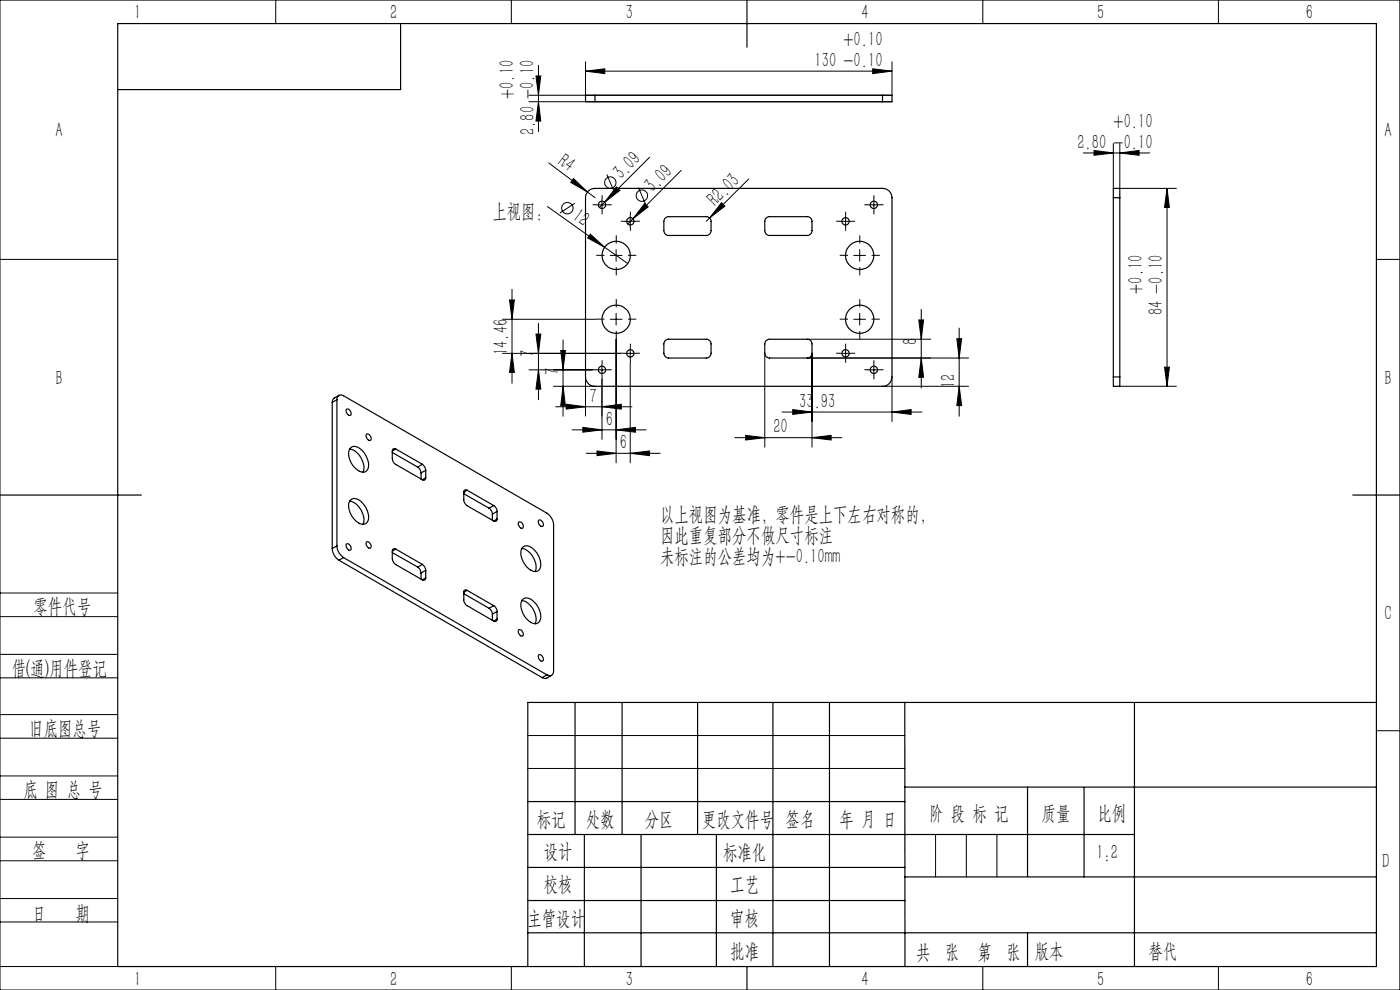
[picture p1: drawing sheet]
<svg xmlns="http://www.w3.org/2000/svg" width="297mm" height="210mm" viewBox="0 0 297 210" stroke-linecap="round" stroke-linejoin="round" font-family="sans-serif">
<g fill="none" stroke="#000" stroke-width=".25">
<path d="M25 5h267v200h-267zM85 5v14h-60M158.5 0v10M126.2 20.2h-2v1.4h2M126.2 20.2v1.4M126.2 21.6h61M126.2 20.2h61M187.2 20.2h2v1.4h-2M187.2 20.2v1.4M124.8 40.5l.6-.4 .8-.1h61a1.99 1.99 0 0 1 2 1.9v38.1a1.99 1.99 0 0 1-2 1.9h-61a1.99 1.99 0 0 1-2-1.9v-38.1a1.92 1.92 0 0 1 .6-1.4zM141 46.4l.6-.4h8.2a1.02 1.02 0 0 1 1 .9v2a1.02 1.02 0 0 1-1 1h-7.9a1.02 1.02 0 0 1-1.1-1v-2zM162.4 46.4l.7-.4h8.1a1.02 1.02 0 0 1 1.1 .9v2a1.02 1.02 0 0 1-1.1 1h-7.9a1.02 1.02 0 0 1-1.1-1v-2z"/>
<path d="M236.2 41.9v-1.9h1.4v1.9M236.2 41.9h1.4M236.2 41.9v38.1M237.6 41.9v38.1M141.1 72.2l.5-.2h8.2a1.02 1.02 0 0 1 1 .9v2a1.02 1.02 0 0 1-1 1h-7.9a1.02 1.02 0 0 1-1.1-1v-2zM162.4 72.4l.7-.4h8.1a1.02 1.02 0 0 1 1.1 .9v2a1.02 1.02 0 0 1-1.1 1h-7.9a1.02 1.02 0 0 1-1.1-1v-2zM236.2 80v1.9h1.4v-1.9M236.2 80h1.4M70.5 85.4v31M71.5 84.8a.88 .88 0 0 1 .4-.9 .88 .88 0 0 1 1 .1l43.1 24.9a3.2 3.2 0 0 1 1.4 2.4v31a.86 .86 0 0 1-.4 .9 .86 .86 0 0 1-1-.1M71.5 84.8v31M71.5 84.8l-1 .6"/>
<path d="M71.9 83.9l-1.2 .7-.2 .8M73.5 86.8a.8 .8 0 0 1 .8 .4 .8 .8 0 0 1 0 1 1.05 1.05 0 0 1-.8-1.4zM74.2 95.2a4.1 4.1 0 0 1 2.8 4.9M74.4 95a1.77 1.77 0 0 1 2.4 .6 3.9 3.9 0 0 1 1.1 4.2 1.63 1.63 0 0 1-2.4-.4 3.9 3.9 0 0 1-1.3-4.2zM77.7 92.1a.8 .8 0 0 1 .9 .4 .8 .8 0 0 1-.1 .9 1.01 1.01 0 0 1-.8-1.3zM83.2 95.7v1.6a1.52 1.52 0 0 0 .8 1.2l5.6 3.3M83.2 96l5.4 3.1M84 95.2a.46 .46 0 0 0-.6 0 .46 .46 0 0 0-.2 .5M84 95.2l5.6 3.3M84 95.2l-.8 .5M88.6 99.1a1.6 1.6 0 0 1 .7 1.2M89.6 98.5l.5 .6 .2 .7"/>
<path d="M89.6 98.5l-1 .6M90.3 99.8v1.5M90.3 99.8l-1 .5M0 105h30M70.5 116.4a3.2 3.2 0 0 0 1.4 2.4M71.5 115.8a3.2 3.2 0 0 0 1.4 2.5M71.5 115.8l-1 .6M71.9 118.8l43.1 24.9M72.9 118.3l43.1 24.8M72.9 118.3l-1 .5M73.5 115.4a.8 .8 0 0 1 .8 .4 .8 .8 0 0 1 0 .9 1.01 1.01 0 0 1-.8-1.3zM74.2 106.3a4 4 0 0 1 2.8 4.9"/>
<path d="M74.4 106.1a1.95 1.95 0 0 1 2.7 .9 3.7 3.7 0 0 1 .8 3.8 1.44 1.44 0 0 1-2.1-.1 4.1 4.1 0 0 1-1.6-4.4zM77.8 114.9a.85 .85 0 0 1 .8 .5 .85 .85 0 0 1-.1 .9 .95 .95 0 0 1-.7-1.4zM83.2 116.9v1.6a1.65 1.65 0 0 0 .8 1.3l5.6 3.2M83.2 117.2l5.4 3.1M84 116.5a.46 .46 0 0 0-.6-.1 .46 .46 0 0 0-.2 .5M84 116.5l5.6 3.2M84 116.5l-.8 .4M89.3 100.3v1.3M89.6 119.7a1.6 1.6 0 0 1 .7 1.3M89.6 119.7l-1 .6M90.3 101.3a.44 .44 0 0 1-.2 .5 .44 .44 0 0 1-.5 0M90.3 101.3l-.7 .5"/>
<path d="M98.4 104.4v2l.6 .8 5.7 3.3M98.4 104.7l5.4 3.1M99.1 104a.44 .44 0 0 0-.5 0 .44 .44 0 0 0-.2 .4M99.1 104l5.6 3.2M99.1 104l-.7 .4M103.8 107.8l.6 .7 .1 .6M104.5 109.1v1.2M104.7 107.2a1.6 1.6 0 0 1 .7 1.3M104.7 107.2l-.9 .6M105.4 110.1a.44 .44 0 0 1-.2 .4 .44 .44 0 0 1-.5 0M105.4 108.5v1.6M105.4 108.5l-.9 .6"/>
<path d="M105.4 110.1l-.7 .4M110 110.8a.79 .79 0 0 1 .9 .3 .79 .79 0 0 1-.1 1 .98 .98 0 0 1-.8-1.3zM110.7 116.3a4.1 4.1 0 0 1 2.8 4.9M110.9 116.1a1.58 1.58 0 0 1 2.2 .3 4.3 4.3 0 0 1 1.4 4.2 1.24 1.24 0 0 1-1.9 .4 4.1 4.1 0 0 1-1.9-4.7zM114.3 110.4a.8 .8 0 0 1 .8 .3 .8 .8 0 0 1-.1 1 .96 .96 0 0 1-.7-1.3zM287 105h10M88.6 120.3l.5 .6 .2 .7M89.3 121.6v1.2M90.3 122.6a.44 .44 0 0 1-.2 .4 .44 .44 0 0 1-.5 0M90.3 121v1.6M90.3 121l-1 .6M90.3 122.6l-.7 .4"/>
<path d="M98.4 125.6v1.6a1.6 1.6 0 0 0 .7 1.3l5.6 3.3M98.4 125.9l5.4 3.1M99.1 125.2a.42 .42 0 0 0-.5 0 .42 .42 0 0 0-.2 .4M99.1 125.2l5.6 3.3M99.1 125.2l-.7 .4M103.8 129a1.6 1.6 0 0 1 .7 1.3M104.5 130.3v1.3M104.7 128.5a1.6 1.6 0 0 1 .7 1.2M104.7 128.5l-.9 .5M105.4 131.3a.44 .44 0 0 1-.2 .5 .44 .44 0 0 1-.5 0M105.4 129.7v1.6M105.4 129.7l-.9 .6"/>
<path d="M105.4 131.3l-.7 .5M110 133.7a.8 .8 0 0 1 .8 .3 .8 .8 0 0 1 0 .9 .98 .98 0 0 1-.8-1.2zM110.7 127.4a4 4 0 0 1 3 3.5v.7l-.2 .7M110.9 127.1a2.01 2.01 0 0 1 2.7 .9 3.2 3.2 0 0 1 .6 4.1 1.96 1.96 0 0 1-2.5-.8 3.6 3.6 0 0 1-.8-4.2zM114.3 139a.8 .8 0 0 1 .8 .3 .8 .8 0 0 1-.1 1 .96 .96 0 0 1-.7-1.3zM116 143.1l-1 .6M117 143.3l-1.2 .6-.8-.2M122 149v28M132 149v28M148 149v28M164 149v56M176 149v56"/>
<path d="M191.9 149l.1 56M240.7 149v56M292 149h-180v56M112 177h128.7M112 170h80M124 177v28M136 177v28M152 177v28M191.9 167h100.1M218 167v18.9M230 167v19M112 197.9h180"/>
<path d="M112 184h80M112 191h80M192 186h100M218 197.9v7.1M158.5 205v5"/>
<circle cx="127.7" cy="43.5" r=".78"/>
<circle cx="130.7" cy="54.2" r="3"/>
<circle cx="133.7" cy="46.9" r=".78"/>
<circle cx="179.4" cy="46.9" r=".78"/>
<circle cx="182.4" cy="54.2" r="2.99"/>
<circle cx="185.4" cy="43.5" r=".78"/>
<circle cx="127.7" cy="78.5" r=".78"/>
<circle cx="130.7" cy="67.7" r="3"/>
<circle cx="133.7" cy="75" r=".78"/>
<circle cx="179.4" cy="75" r=".78"/>
<circle cx="182.4" cy="67.7" r="3"/>
<circle cx="185.4" cy="78.5" r=".78"/>
</g>
<g fill="none" stroke="#000" stroke-width=".21">
<path d="M0 0h297v210h-297zM58.5 0v5M108.5 0v5M113.7 16.1h1l-.5 4.1zM114.2 13.9v14M124.2 15.1l4.1-.5v1zM124.2 13.1v7.1M124.2 15.1h65M185.1 14.6l4.1 .5-4.1 .5zM189.2 13.1v7.1h-77M208.5 0v5M258.5 0v5"/>
<path d="M112.2 21.6h77M114.2 21.6l.5 4.1h-1zM116.4 34.6l8.2 6.1M121.7 37.9l2.9 2.8-3.5-2zM128.7 37l1.5 3.5M130.8 39.6l.7 .8-3.2 2.5zM135.4 39.8l1.5 3.4M137.8 33.4l-10.6 10.6M144.5 36.2l-11.3 11.3M158.8 38l-8.3 8.2M229.8 32.4h14.1M232.1 31.9l4.1 .5-4.1 .5z"/>
<path d="M236.2 30.4v9.6M237.6 32.4l4.1-.5v1zM237.6 30.4v9.6h12M247.6 40v41.9M247.6 40l.5 4h-1zM0 55h25M116.1 43.8l12.2 8.6M121.9 43.1l-3.1 2.1M124.6 40.7l1.6 1.2M125.2 49.7l3.1 2.7-3.6-1.9zM126.5 43.5h2.5M127.7 42.2v2.5"/>
<path d="M128.3 52.4l4.9 3.5M129.5 54.2h2.5M130.7 52.9v2.5M132.5 46.9h2.5M133.7 45.7v2.5M136.8 43.2l.7 .7-3.2 2.5zM150.5 46.2l-.7 .7M153.1 43l.7 .7-3.3 2.5zM178.1 46.9h2.5M179.4 45.7v2.5M181.1 54.2h2.5M182.4 52.9v2.5"/>
<path d="M184.1 43.5h2.5M185.4 42.2v2.5M292 55h5M106.6 75h25.1M106.6 67.7h19.9M108.1 63.6h1l-.5 4.1zM108.6 61.4v19.9M108.6 75l.5 4h-1zM112.2 78.4h13.5M113.7 70.9h1l-.5 4.1zM114.2 68.6v16.2M114.2 78.4l.5 4.1h-1z"/>
<path d="M119 74.4h.9l-.4 4zM119.5 72.1v16.2M124.2 80v8.3M126.5 78.4h2.5M127.7 77.2v2.5M129.5 67.7h2.5M130.7 66.5v2.5M130.7 72v26.2M132.5 75h2.5M133.7 73.7v2.5M133.7 77v21.2M162.2 74.9v20"/>
<path d="M171.2 72h26.2M172.3 74.9v20M178.1 75h2.5M179.4 73.7v2.5M181.1 67.7h2.5M182.4 66.5v2.5M184.1 78.4h2.5M185.4 77.2v2.5M189.2 80v9.4M194.9 67.9h1l-.5 4.1zM195.4 65.6v16.7M195.4 75.9l.5 4.1h-1z"/>
<path d="M203 71.9h1l-.5 4zM203.5 69.6v18.7M205.5 75.9h-34.3M247.1 77.9h1l-.5 4zM117.4 81.9h8.8M117.9 86.3h16.2M119.5 81.9l.4 4.1h-.9zM120.1 85.8l4.1 .5-4.1 .5zM121.4 91.2h15.7M123.6 90.7l4.1 .5-4.1 .5zM124.4 96.2h15.7M126.6 95.7l4.1 .5-4.1 .5z"/>
<path d="M127.7 80.5v12.7M127.7 86.3l4.1-.5v1zM130.7 91.2l4.1-.5v1zM133.7 96.2l4.1-.5v1zM155.9 92.8h22.7M158.2 92.3l4 .5-4 .5zM165.9 87.4h29.7M168.2 86.9l4.1 .5-4.1 .5zM172.3 92.8l4-.5v1zM187.2 81.9h18.3M189.2 87.4l4.1-.5v1zM203.5 81.9l.5 4.1h-1z"/>
<path d="M237.6 81.9h12M0 138.8h25M0 125.8h25M0 130.8h25M0 143.8h25M0 156.6h25M0 151.6h25M112 156h80M292 155h5M0 169.6h25M0 164.6h25M0 177.6h25"/>
<path d="M112 163h80M198.5 177v9M205 177v9M211.5 177v9M0 182.6h25M0 190.6h25M0 195.6h25M0 205h25M58.5 205v5M108.5 205v5M208.5 205v5M258.5 205v5"/>
<circle cx="129.5" cy="38.7" r="1.2"/>
<circle cx="120.4" cy="44.2" r="1.21"/>
<circle cx="136.2" cy="41.5" r="1.21"/>
</g>
<g fill="none" stroke="#000" stroke-width=".21" stroke-dasharray="30.5 1.3 1.3 1.3" stroke-linecap="butt">
<path d="M126.5 43.4h-.8M127.7 42.2v-.8M127.7 44.7v.8M128.2 54.2h-1.7M129 43.4h.8M130.7 51.7v-1.8M130.7 56.7v1.7M132.5 46.9h-.8M133.2 54.2h1.8M133.7 45.7v-.8M133.7 48.2v.8M135 46.9h.8"/>
<path d="M178.1 46.9h-.7M179.4 45.7v-.8M179.4 48.2v.8M179.9 54.2h-1.8M180.6 46.9h.8M182.4 51.7v-1.8M182.4 56.7v1.7M184.1 43.4h-.7M184.9 54.2h1.7M185.4 42.2v-.8M185.4 44.7v.8M186.6 43.4h.8"/>
<path d="M126.5 78.4h-.8M127.7 77.2v-.8M127.7 79.7v.8M128.2 67.7h-1.7M129 78.4h.8M130.7 65.2v-1.7M130.7 70.2v1.8M132.5 74.9h-.8M133.2 67.7h1.8M133.7 73.7v-.8M133.7 76.2v.8M135 74.9h.8"/>
<path d="M178.1 74.9h-.7M179.4 73.7v-.8M179.4 76.2v.8M179.9 67.7h-1.8M180.6 74.9h.8M182.4 65.2v-1.7M182.4 70.2v1.8M184.1 78.4h-.7M184.9 67.7h1.7M185.4 77.2v-.8M185.4 79.7v.8M186.6 78.4h.8"/>
</g>
<g fill="#000">
<path d="M121.7 37.9l2.9 2.8-3.5-2zM125.2 49.7l3.1 2.7-3.6-1.9zM130.8 39.6l.7 .8-3.2 2.5zM136.8 43.2l.7 .7-3.2 2.5zM153.1 43l.7 .7-3.3 2.5z"/>
<path d="M203 71.9h1l-.5 4zM203.5 81.9l.5 4.1h-1zM247.6 40l.5 4h-1zM247.1 77.9h1l-.5 4zM113.7 16.1h1l-.5 4.1zM114.2 21.6l.5 4.1h-1z"/>
<path d="M119.5 81.9l.4 4.1h-.9zM119 74.4h.9l-.4 4zM114.2 78.4l.5 4.1h-1zM113.7 70.9h1l-.5 4.1zM108.6 75l.5 4h-1zM108.1 63.6h1l-.5 4.1zM195.4 75.9l.5 4.1h-1zM194.9 67.9h1l-.5 4.1z"/>
<path d="M120.1 85.8l4.1 .5-4.1 .5zM127.7 86.3l4.1-.5v1z"/>
<path d="M123.6 90.7l4.1 .5-4.1 .5zM130.7 91.2l4.1-.5v1zM126.6 95.7l4.1 .5-4.1 .5zM133.7 96.2l4.1-.5v1zM124.2 15.1l4.1-.5v1zM185.1 14.6l4.1 .5-4.1 .5z"/>
<path d="M189.2 87.4l4.1-.5v1zM168.2 86.9l4.1 .5-4.1 .5zM172.3 92.8l4-.5v1zM158.2 92.3l4 .5-4 .5zM237.6 32.4l4.1-.5v1zM232.1 31.9l4.1 .5-4.1 .5z"/>
</g>
<g font-size="4.4">
<text x="28.5" y="4.1">1</text>
<text x="82.7" y="4.1">2</text>
<text x="132.7" y="4.1">3</text>
<text x="182.7" y="4.1">4</text>
<text x="232.7" y="4.1">5</text>
<text x="277" y="4.1">6</text>
<text x="178.9" y="9.8">+0.10</text>
<text x="172.8" y="14.2">130 -0.10</text>
<text x="109" y="21" transform="rotate(-90 109 21)">+0.10</text>
<text x="113.3" y="21" transform="rotate(-90 113.3 21)">-0.10</text>
<text x="11.7" y="29.1">A</text>
<text x="113.4" y="28.7" transform="rotate(-90 113.4 28.7)">2.80</text>
<text x="236.2" y="27.2">+0.10</text>
<text x="293.7" y="29.1">A</text>
<text x="118.2" y="34.8" transform="rotate(37 118.2 34.8)">R4</text>
<text x="228.6" y="31.6">2.80</text>
<text x="236.2" y="31.5">-</text>
<text x="238.4" y="31.5">0.10</text>
<text x="131.8" y="38.2" transform="rotate(-45 131.8 38.2)">3.09</text>
<text x="138.5" y="41" transform="rotate(-45 138.5 41)">3.09</text>
<text x="104.5" y="46.1">上视图：</text>
<text x="121.3" y="46.4" transform="rotate(35 121.3 46.4)">12</text>
<text x="151.8" y="43.9" transform="rotate(-45 151.8 43.9)">R2.03</text>
<text x="242.3" y="62.3" transform="rotate(-90 242.3 62.3)">+0.10</text>
<text x="246.7" y="66.9" transform="rotate(-90 246.7 66.9)">84 -0.10</text>
<text x="107.8" y="75.3" transform="rotate(-90 107.8 75.3)">14.46</text>
<text x="113.4" y="75.8" transform="rotate(-90 113.4 75.8)">7</text>
<text x="194.6" y="73.1" transform="rotate(-90 194.6 73.1)">8</text>
<text x="11.7" y="81.6">B</text>
<text x="118.6" y="79.5" transform="rotate(-90 118.6 79.5)">7</text>
<text x="202.6" y="82.3" transform="rotate(-90 202.6 82.3)">12</text>
<text x="293.7" y="81.6">B</text>
<text x="125.1" y="85.4">7</text>
<text x="169.6" y="86.5">33.93</text>
<text x="128.6" y="90.3">6</text>
<text x="131.5" y="95.3">6</text>
<text x="164.1" y="92">20</text>
<text x="140" y="110.4">以上视图为基准，零件是上下左右对称的，</text>
<text x="140" y="114.9">因此重复部分不做尺寸标注</text>
<text x="140" y="119.4">未标注的公差均为+-0.10mm</text>
<text x="7.1" y="130.1">零件代号</text>
<text x="293.7" y="131.6">C</text>
<text x="2.5" y="143.2">借(通)用件登记</text>
<text x="6.2" y="155.8">旧底图总号</text>
<text x="5" y="168.9">底 图 总 号</text>
<text x="197.1" y="173.8">阶 段 标 记</text>
<text x="221" y="173.8">质量</text>
<text x="232.8" y="173.8">比例</text>
<text x="113.9" y="175.2">标记</text>
<text x="124.3" y="175.2">处数</text>
<text x="136.8" y="175.2">分区</text>
<text x="148.9" y="175.2">更改文件号</text>
<text x="166.7" y="175.2">签名</text>
<text x="178.1" y="175.2">年 月 日</text>
<text x="6.8" y="181.9">签</text>
<text x="16" y="181.9">字</text>
<text x="115.3" y="182.1">设计</text>
<text x="153.4" y="182.1">标准化</text>
<text x="232.6" y="182.1">1:2</text>
<text x="293.2" y="184.1">D</text>
<text x="115.3" y="189">校核</text>
<text x="154.9" y="189">工艺</text>
<text x="6.8" y="195.2">日</text>
<text x="16" y="195.2">期</text>
<text x="111.9" y="196.2">主管设计</text>
<text x="154.9" y="196.2">审核</text>
<text x="154.9" y="203.1">批准</text>
<text x="194.4" y="203.4">共 张</text>
<text x="207.4" y="203.4">第 张</text>
<text x="219.5" y="203.1">版本</text>
<text x="243.6" y="203.1">替代</text>
<text x="28.5" y="209.1">1</text>
<text x="82.7" y="209.1">2</text>
<text x="132.7" y="209.1">3</text>
<text x="182.7" y="209.1">4</text>
<text x="232.7" y="209.1">5</text>
<text x="277" y="209.1">6</text>
</g>
</svg>
